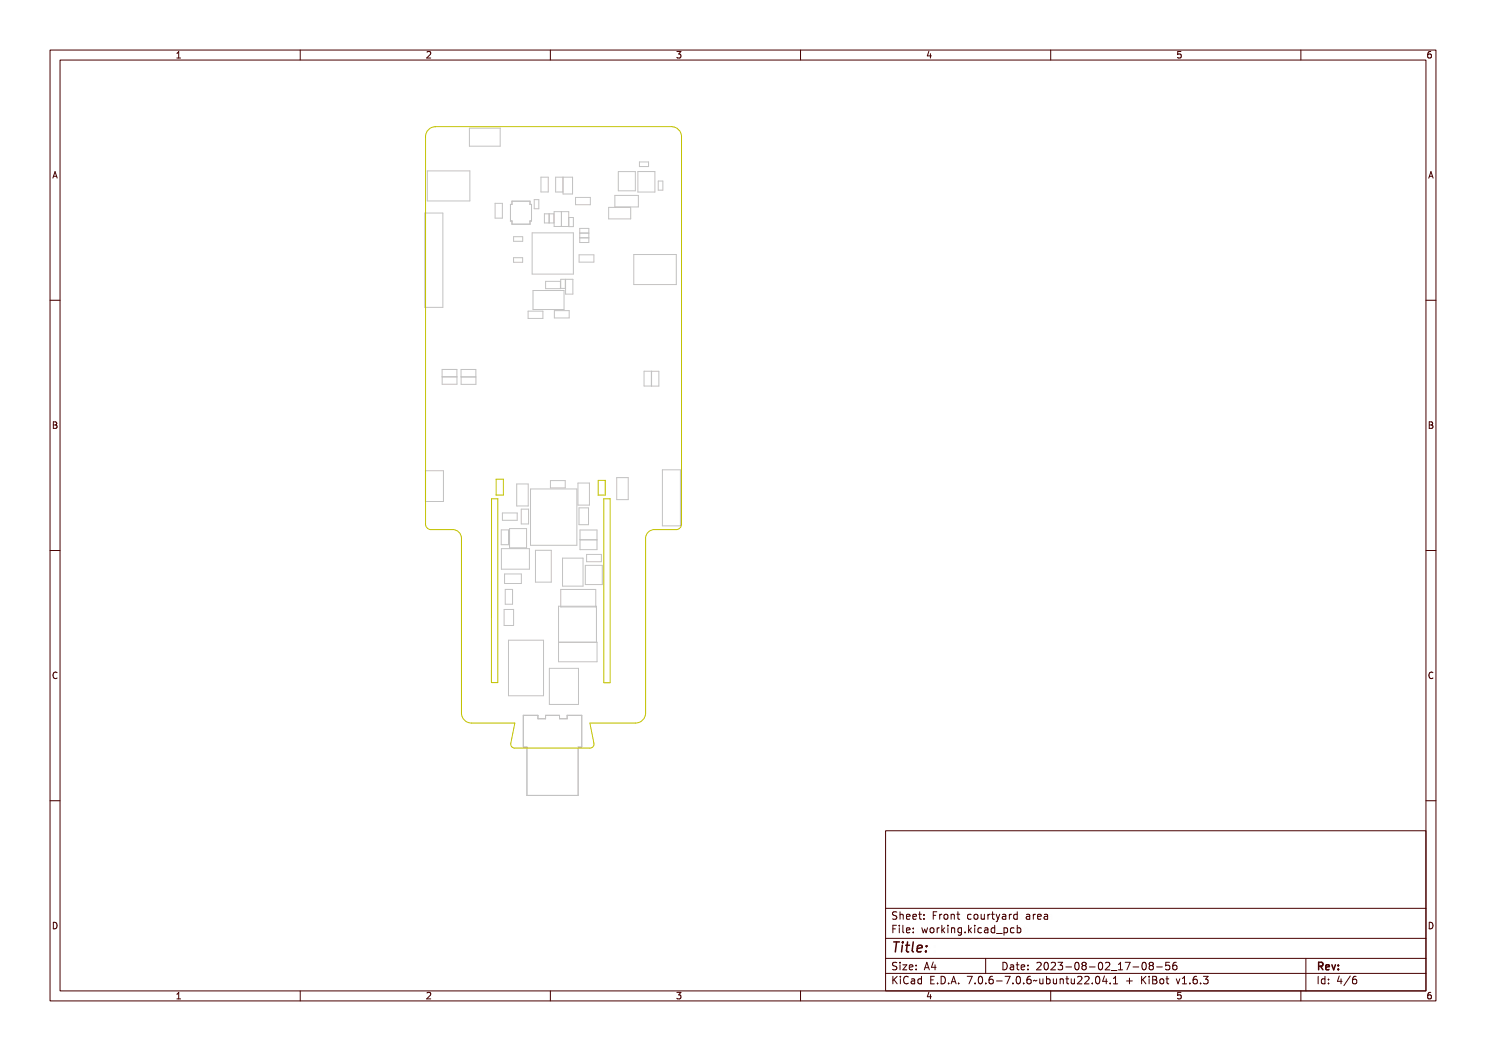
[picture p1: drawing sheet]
<svg xmlns="http://www.w3.org/2000/svg" width="297mm" height="210mm" viewBox="0 0 297 210" stroke-linecap="round" stroke-linejoin="round" font-family="sans-serif">
<g fill="none" stroke="#c2c2c2" stroke-width=".2">
<path d="M85.4 34.2h8.5v6h-8.5zM93.8 25.6h6.2v3.6h-6.2zM106.8 39.9h.9v1.8h-.9zM108.1 35.4h1.5v3h-1.5zM112.5 35.4v3.4h1.9v-3.4h-3.3v3h1.4M115 39.4h3v1.5h-3zM122.9 39h4.7v2.3h-4.7zM123.6 34.3h3.4v3.8h-3.4zM127.5 34.3h3.4v4.1h-3.4zM127.8 32.4h1.8v.9h-1.8zM131.6 36.2h.9v1.8h-.9zM84.9 42.6h3.6v18.8h-3.6z"/>
<path d="M98.9 40.6h1.5v3h-1.5zM102.3 40.2h3.6v.6h.3v3.3h-.3v.7h-3.6v-.7h-.3v-3.3h.3zM102.6 51.5h1.9v.9h-1.9zM102.7 47.3h1.8v.9h-1.8zM106.4 46.5h8.2v8.3h-8.2zM106.5 58h6.2v3.8h-6.2zM108.8 42.7h1.9v1.8h-1.9zM109 56.2h3v1.5h-3zM109.7 42.7v1.8M109.8 42.7v1.8M112.1 55.8h.9v1.8h-.9zM112.2 42.3v3"/>
<path d="M113 55.8h1.5v3h-1.5zM113.7 43.5h.9v1.8h-3.8v-3h2.9v3M115.7 50.9h3v1.5h-3zM115.9 47.5h1.8M115.9 45.6h1.8v2.9h-1.8zM115.9 46.6h1.8M121.7 41.4h4.4v2.3h-4.4zM126.7 50.9h8.5v6h-8.5zM88.4 75.3v1.5h2.9v-3h-2.9v1.5h2.9M92.1 73.8h3v1.5h-3zM92.2 75.3h2.9v1.5h-2.9zM105.5 62.2h3v1.4h-3z"/>
<path d="M110.8 62.1h3v1.4h-3zM130.2 77.1v-2.9h-1.5v2.9h3v-2.9h-1.5v2.9M85 94.1h3.6v6.1h-3.6zM103.3 96.7h2.3v4.4h-2.3zM106 97.7h9.3v11.3h-9.3zM110 96h3v1.5h-3zM115.5 96.5h2.3v4.4h-2.3zM123.3 95.4h2.3v4.4h-2.3zM132.4 93.9h3.6v11.2h-3.6zM100.2 105.9h1.4v2.9h-1.4zM100.2 109.6h5.6v4.1h-5.6zM100.4 102.5h3v1.5h-3z"/>
<path d="M100.8 114.7h3.4v1.9h-3.4zM101 117.8h1.4v2.9h-1.4zM101.8 105.6h3.4v3.9h-3.4zM104.2 101.7h1.4v3h-1.4zM107 110h3.2v6.3h-3.2zM112.1 117.8h7v3.5h-7zM112.4 111.5h4.1v5.6h-4.1zM115.7 101.5h1.9v3.3h-1.9zM115.9 105.9h3.4v3.9h-3.4zM115.9 107.9h3.4M117 113h3.4v3.8h-3.4zM117.2 110.8h3v1.4h-3z"/>
<path d="M100.8 121.8h1.9v3.2h-1.9zM101.6 127.9h7v11.1h-7zM109.8 133.5h5.8v7.3h-5.8zM111.6 128.3h7.7v3.9h-7.7v-11.1h7.6v7.2M104.6 142.9h2.9v.7h1.5v-.7h2.8v.7h1.6v-.7h2.9v6.4h-.7v9.6h-10.3v-9.6h-.7z"/>
</g>
<path d="M85.6 25.9l.9-.5 .6-.1h47.1a2 2 0 0 1 2 2v77.4a1.08 1.08 0 0 1-.9 1.1h-4.5a1.75 1.75 0 0 0-1.8 1.7v35a2 2 0 0 1-2 2h-9.1l.8 4.2-.2 .5-.6 .3-15.3-.1-.4-.2-.1-.5 .8-4.2h-8.7a2 2 0 0 1-2-2v-35a1.75 1.75 0 0 0-1.7-1.7h-4.5a1.08 1.08 0 0 1-.9-1.1v-77.4v-.5zM98.2 99.7h1.3v36.7h-1.3zM99.2 95.8h1.4v3.1h-1.4zM119.6 96h1.4v2.9h-1.4zM120.7 99.7h1.2v36.7h-1.2z" fill="none" stroke="#c2c200" stroke-width=".2"/>
<g fill="none" stroke="#480000" stroke-width=".2">
<path d="M10 10h277v190h-277zM12 12h273v186h-273zM60 10v2M110 10v2M160 10v2M210 10v2M260 10v2M10 60h2M285 60h2M10 110h2M285 110h2M10 160h2"/>
<path d="M285 160h2M177 166h108v32h-108zM60 198v2M110 198v2M160 198v2M177 181.5h108M177 187.5h108M177 191.5h108M177 194.5h108M178.1 195.2h.2v.6l.6-.6h.3l-.6 .6 .6 .8h-.2l-.5-.7-.2 .2v.5h-.2zM178.2 185h.9v.2h-.7v.4h.6v.2h-.6v.7h-.2zM178.3 182.4l.5-.1h.2v.2a.31 .31 0 0 0-.5-.1 .31 .31 0 0 0 0 .5 .5 .5 0 0 1 .6 .6 .5 .5 0 0 1-.8 .2l-.1-.2a.34 .34 0 0 0 .4 .1 .34 .34 0 0 0 .1-.5 .47 .47 0 0 1-.5-.2 .47 .47 0 0 1 .1-.5z"/>
<path d="M178.3 192.5l.5-.1h.2v.2a.31 .31 0 0 0-.5-.1 .31 .31 0 0 0 0 .5 .5 .5 0 0 1 .6 .6 .5 .5 0 0 1-.8 .2l-.1-.2a.34 .34 0 0 0 .4 .1 .34 .34 0 0 0 .1-.5 .47 .47 0 0 1-.5-.2 .47 .47 0 0 1 .1-.5zM179.4 182.2h.2v.6a.35 .35 0 0 1 .4-.1 .35 .35 0 0 1 .2 .4v.6h-.2v-.8h-.4v.8h-.2zM179.5 185.4h.4v.9h.4v.2h-.9v-.2h.3v-.8h-.2zM179.5 192.8h.4v.9h.4v.1h-.9v-.1h.3v-.8h-.2zM179.5 195.6h.4v.9h.4v.1h-.9v-.1h.3v-.8h-.2zM179.7 184.9h.2v.3h-.2zM179.7 192.3h.2v.3h-.2zM179.7 195.1h.2v.3h-.2zM180.6 184.9h.4v1.3l.4 .1v.2l-.5-.2v-1.2h-.3zM180.6 192.8h.8l-.6 .9h.6v.1h-.8l.6-.9h-.6zM180.7 182.8l.1-.1a.49 .49 0 0 1 .5 0 .49 .49 0 0 1 .2 .5h-.8a.42 .42 0 0 0 .3 .4 .42 .42 0 0 0 .4-.1 .47 .47 0 0 1-.4 .3 .47 .47 0 0 1-.4-.3zM180.7 195.4a.4 .4 0 0 1 .4-.3 .4 .4 0 0 1 .4 .3 .56 .56 0 0 0-.8 .4 .56 .56 0 0 0 .5 .7l.3-.1a.43 .43 0 0 1-.5 .3 .43 .43 0 0 1-.4-.4v-.6z"/>
<path d="M180.8 182.9l.4-.1 .1 .3h-.6zM181.8 195.6l.3-.1a.43 .43 0 0 1 .5 .5v.6h-.1v-.1a.38 .38 0 0 1-.5 .2 .38 .38 0 0 1-.2-.5 .38 .38 0 0 1 .4-.2h.3a.35 .35 0 0 0-.3-.4 .35 .35 0 0 0-.4 .2zM181.9 182.8l.1-.1a.49 .49 0 0 1 .5 0 .49 .49 0 0 1 .2 .5h-.8a.42 .42 0 0 0 .3 .4 .42 .42 0 0 0 .5-.1 .47 .47 0 0 1-.5 .3 .47 .47 0 0 1-.4-.3zM181.9 185.5l.1-.1a.49 .49 0 0 1 .5 0 .49 .49 0 0 1 .2 .5h-.8a.42 .42 0 0 0 .3 .4 .42 .42 0 0 0 .5-.1 .47 .47 0 0 1-.5 .3 .47 .47 0 0 1-.4-.3zM181.9 192.9l.1-.1a.49 .49 0 0 1 .5 0 .49 .49 0 0 1 .2 .5h-.8a.42 .42 0 0 0 .3 .4 .42 .42 0 0 0 .5-.1 .47 .47 0 0 1-.5 .3 .47 .47 0 0 1-.4-.3zM182 196.2l.5-.1a.31 .31 0 0 1-.2 .4 .31 .31 0 0 1-.4-.1zM182 182.9l.4-.1 .1 .3h-.6zM182 185.6l.4-.1 .1 .3h-.6zM182 193l.4-.1 .1 .3h-.6zM183 195.7l.4-.2 .2 .2v-.6h.2v1.5h-.2v-.1a.42 .42 0 0 1-.5 .1 .42 .42 0 0 1-.2-.5zM183.2 195.8l.1-.1a.4 .4 0 0 1 .3 .4 .4 .4 0 0 1-.3 .4l-.2-.2zM183.2 182.3h.2v.4h.4v.1h-.4v.7l.4 .1v.1h-.4l-.1-.1-.1-.8h-.3v-.1h.3z"/>
<path d="M183.3 185.4h.2v.3h-.2zM183.3 186.2h.2v.3h-.2zM183.3 192.8h.2v.3h-.2zM183.3 193.6h.2v.2h-.2zM184.5 182.7h.2v.3h-.2zM184.5 183.5h.2v.2h-.2zM185.2 185.4h.2l.2 .8 .1-.5h.2l.2 .5 .1-.8h.2l-.2 1.1h-.2l-.2-.7-.2 .7h-.1zM185.4 195.2h.9v.2h-.7v.4h.6v.2h-.6v.5h.7v.1h-.9zM185.7 192.4h.2l.5 1.4h-.2l-.1-.3h-.5l-.1 .3h-.2zM185.8 192.6l.2 .7h-.4zM186.6 182.3h.9v.2h-.7v.4h.6v.2h-.6v.6h-.2zM186.8 185.6l.1-.1a.39 .39 0 0 1 .4 .4 .39 .39 0 0 1-.4 .4l-.1-.2z"/>
<path d="M186.9 196.4h.2v.2h-.2zM187.1 192.4h.2v.9h.2v.2h-.2v.3h-.2v-.3h-.6zM187.1 192.6v.7h-.4zM187.8 195.2a.76 .76 0 0 1 .9 .7 .76 .76 0 0 1-.9 .7zM188 195.4a.57 .57 0 0 1 .5 .5 .57 .57 0 0 1-.5 .6zM188 182.7h.2v.2v-.1a.29 .29 0 0 1 .3-.2 .29 .29 0 0 1 .3 .3 .37 .37 0 0 0-.5-.1 .37 .37 0 0 0-.1 .4v.5h-.2zM188 185.4h.2v.2v-.1a.29 .29 0 0 1 .3-.2 .29 .29 0 0 1 .3 .3 .37 .37 0 0 0-.5-.1 .37 .37 0 0 0-.1 .4v.6h-.2zM189.1 184.9h.1v.9l.5-.4h.2l-.4 .4 .5 .7h-.2l-.4-.6-.2 .1v.5h-.1zM189.2 182.9l.1-.1a.39 .39 0 0 1 .4 .4 .39 .39 0 0 1-.4 .4l-.1-.2zM189.3 196.4h.3v.2h-.3zM190.2 182.7h.2v.1a.35 .35 0 0 1 .4-.1 .35 .35 0 0 1 .3 .4v.6h-.2l-.1-.8h-.3l-.1 .8h-.2zM190.3 185.4h.4v.9h.4v.2h-.9v-.2h.4v-.8h-.3z"/>
<path d="M190.5 195.2h.3l.4 1.4h-.2l-.1-.3h-.5l-.1 .3h-.2zM190.6 184.9h.1v.3h-.1zM190.6 195.4l.2 .7h-.4zM191.4 185.4h.2v.1a.35 .35 0 0 1 .4-.1 .35 .35 0 0 1 .3 .4v.7h-.2l-.1-.9h-.3l-.1 .9h-.2zM191.7 182.3h.1v.4h.4v.1h-.4v.7l.4 .1v.1h-.4l-.1-.1v-.8h-.3v-.1h.3zM191.7 196.4h.3v.2h-.3zM192.7 185.5l.3-.2 .3 .2v-.1h.2v1a.53 .53 0 0 1-.8 .4v-.2a.36 .36 0 0 0 .4 .1 .36 .36 0 0 0 .2-.4l-.1 .1a.53 .53 0 0 1-.7-.3 .53 .53 0 0 1 .2-.6zM192.8 185.6l.1-.1a.39 .39 0 0 1 .4 .4 .39 .39 0 0 1-.4 .4l-.1-.2zM193.8 195.2h.9l-.5 1.4h-.2l.5-1.2h-.7zM194 182.8a.39 .39 0 0 1 .4-.2 .39 .39 0 0 1 .3 .3 .4 .4 0 0 0-.6 0 .4 .4 0 0 0 0 .6 .4 .4 0 0 0 .6 0 .45 .45 0 0 1-.6 .3 .45 .45 0 0 1-.3-.6zM194.1 186.2h.3v.3h-.3zM195.1 184.9h.2v.9l.4-.4h.3l-.5 .4 .5 .7h-.2l-.4-.6-.1 .1v.5h-.2z"/>
<path d="M195.2 182.9l.1-.1a.39 .39 0 0 1 .4 .4 .39 .39 0 0 1-.4 .4l-.1-.2zM195.3 196.4h.3v.2h-.3zM196.2 182.7h.2v.8l.2 .1 .3-.2v-.7h.2v1h-.2v-.1a.35 .35 0 0 1-.4 .2 .35 .35 0 0 1-.3-.5zM196.3 185.4h.5v.9h.3v.2h-.9v-.2h.4v-.8h-.3zM196.3 195.4a.57 .57 0 0 1 .7 0 .57 .57 0 0 1 .1 .8 .5 .5 0 0 1-.6 .5 .5 .5 0 0 1-.3-.8zM196.5 195.4a.61 .61 0 0 1 .4 1l-.1 .1a.61 .61 0 0 1-.4-1zM196.6 184.9h.2v.3h-.2zM197 191.5v3M197.6 185.5a.39 .39 0 0 1 .4-.2 .39 .39 0 0 1 .3 .3 .4 .4 0 0 0-.6 0 .4 .4 0 0 0 0 .6 .4 .4 0 0 0 .6 0 .45 .45 0 0 1-.6 .3 .45 .45 0 0 1-.3-.6zM197.6 182.7h.2v.2v-.1a.29 .29 0 0 1 .4-.2 .29 .29 0 0 1 .2 .3 .37 .37 0 0 0-.4-.1 .37 .37 0 0 0-.2 .4v.5h-.2zM197.7 196.4h.3v.2h-.3zM198.7 185.4l.2-.1a.43 .43 0 0 1 .6 .5v.7h-.2v-.2a.38 .38 0 0 1-.5 .2 .38 .38 0 0 1-.2-.5 .38 .38 0 0 1 .5-.2h.2a.35 .35 0 0 0-.3-.4 .35 .35 0 0 0-.3 .2z"/>
<path d="M198.7 195.4a.38 .38 0 0 1 .4-.3 .38 .38 0 0 1 .3 .3 .43 .43 0 0 0-.5 0 .43 .43 0 0 0-.1 .5 .46 .46 0 0 1 .7 .1 .46 .46 0 0 1-.2 .6 .46 .46 0 0 1-.7-.2zM198.8 186l.5-.1a.31 .31 0 0 1-.1 .4 .31 .31 0 0 1-.4-.1zM198.9 182.3h.2v.4h.4v.1h-.4v.7l.4 .1v.1h-.4l-.2-.1v-.8h-.3v-.1h.3zM199.8 182.7h.1l.4 .8 .3-.8h.2l-.3 .7a.68 .68 0 0 1-.7 .8l.4-.5zM199.9 185.5l.3-.2 .3 .2v-.6h.2v1.6h-.2v-.2a.42 .42 0 0 1-.5 .1 .42 .42 0 0 1-.2-.5zM200 196h.5v.2h-.5zM200 185.6l.1-.1a.39 .39 0 0 1 .4 .4 .39 .39 0 0 1-.4 .4l-.1-.2zM200.1 192.4a.76 .76 0 0 1 1 .7 .76 .76 0 0 1-1 .7zM200.3 192.6a.57 .57 0 0 1 .6 .5 .57 .57 0 0 1-.6 .6zM200.9 186.8l1.2 .1zM201 195.2h.9l-.5 1.4h-.2l.5-1.2h-.7zM201.1 182.7l.2-.1a.43 .43 0 0 1 .6 .5v.6h-.2v-.1a.38 .38 0 0 1-.5 .2 .38 .38 0 0 1-.2-.5 .38 .38 0 0 1 .5-.2h.2a.35 .35 0 0 0-.2-.4 .35 .35 0 0 0-.4 .2z"/>
<path d="M201.2 183.3l.5-.1a.31 .31 0 0 1-.1 .4 .31 .31 0 0 1-.4-.1zM201.4 192.8l.3-.1a.43 .43 0 0 1 .5 .5v.6h-.1v-.1a.38 .38 0 0 1-.5 .2 .38 .38 0 0 1-.2-.5 .38 .38 0 0 1 .4-.2h.3a.35 .35 0 0 0-.3-.4 .35 .35 0 0 0-.4 .2zM201.6 193.4l.5-.1a.31 .31 0 0 1-.2 .4 .31 .31 0 0 1-.4-.1zM202.2 185.4h.2v.1a.53 .53 0 0 1 .8 .3 .53 .53 0 0 1-.6 .7l-.2-.2v.6h-.2zM202.4 182.7h.2v.2l.1-.1a.29 .29 0 0 1 .3-.2 .29 .29 0 0 1 .2 .3 .37 .37 0 0 0-.4-.1 .37 .37 0 0 0-.2 .4v.5h-.2zM202.5 185.6l.1-.1a.4 .4 0 0 1 .4 .4 .4 .4 0 0 1-.4 .4l-.2-.2zM202.5 196.4h.3v.2h-.3zM202.8 192.4h.2v.4h.4v.1h-.4v.7l.4 .1v.1h-.4l-.2-.1v-.8h-.3v-.1h.3zM203.5 182.8l.3-.2 .3 .2v-.6h.2v1.5h-.2v-.1a.42 .42 0 0 1-.5 .1 .42 .42 0 0 1-.2-.5zM203.5 195.4a.57 .57 0 0 1 .8 0 .57 .57 0 0 1 0 .8 .5 .5 0 0 1-.6 .5 .5 .5 0 0 1-.3-.8zM203.6 185.5a.39 .39 0 0 1 .4-.2 .39 .39 0 0 1 .3 .3 .4 .4 0 0 0-.5 0 .4 .4 0 0 0 0 .6 .4 .4 0 0 0 .5 0 .45 .45 0 0 1-.6 .3 .45 .45 0 0 1-.2-.6zM203.6 182.9l.1-.1a.4 .4 0 0 1 .4 .4 .4 .4 0 0 1-.4 .4l-.1-.2z"/>
<path d="M203.7 195.4a.61 .61 0 0 1 .4 1l-.1 .1a.61 .61 0 0 1-.3-1zM203.9 192.9l.1-.1a.49 .49 0 0 1 .5 0 .49 .49 0 0 1 .2 .5h-.8a.42 .42 0 0 0 .3 .4 .42 .42 0 0 0 .5-.1 .47 .47 0 0 1-.5 .3 .47 .47 0 0 1-.4-.3zM204 193l.4-.1 .1 .3h-.6zM204.7 184.9h.1v.6a.53 .53 0 0 1 .8 .3 .53 .53 0 0 1-.6 .7l-.2-.2v.2h-.1zM204.9 185.6l.1-.1a.39 .39 0 0 1 .4 .4 .39 .39 0 0 1-.4 .4l-.1-.2zM204.9 196.4h.3v.2h-.3zM205.3 192.8h.2v.3h-.2zM205.3 193.6h.2v.2h-.2zM205.9 182.7l.3-.1a.43 .43 0 0 1 .5 .5v.6h-.2v-.1a.38 .38 0 0 1-.5 .2 .38 .38 0 0 1-.2-.5 .38 .38 0 0 1 .5-.2h.2a.35 .35 0 0 0-.2-.4 .35 .35 0 0 0-.4 .2zM205.9 195.4a.38 .38 0 0 1 .4-.3 .38 .38 0 0 1 .3 .3 .43 .43 0 0 0-.5 0 .43 .43 0 0 0-.1 .5 .46 .46 0 0 1 .7 .1 .46 .46 0 0 1-.2 .6 .46 .46 0 0 1-.6-.2zM206.1 183.3l.4-.1a.31 .31 0 0 1-.1 .4 .31 .31 0 0 1-.4-.1zM207 196l1-.1a.49 .49 0 0 1-.8 .1l-.2 .2z"/>
<path d="M207.2 182.7h.2v.2l.1-.1a.29 .29 0 0 1 .3-.2 .29 .29 0 0 1 .2 .3 .37 .37 0 0 0-.4-.1 .37 .37 0 0 0-.2 .4v.5h-.2zM207.4 192.5a.53 .53 0 0 1 .8 .1 .53 .53 0 0 1-.3 .7l-.3 .4h.7v.1h-.9l.3-.5a.4 .4 0 0 0 .3-.4 .4 .4 0 0 0-.3-.4l-.3 .2zM208.3 195.6h.1l.1 .8 .2 .1 .2-.2v-.7h.2v1h-.2v-.1a.35 .35 0 0 1-.4 .2 .35 .35 0 0 1-.2-.5zM208.3 182.8l.2-.1a.49 .49 0 0 1 .5 0 .49 .49 0 0 1 .2 .5h-.8a.42 .42 0 0 0 .3 .4 .42 .42 0 0 0 .4-.1 .47 .47 0 0 1-.4 .3 .47 .47 0 0 1-.4-.3zM208.5 182.9l.3-.1 .2 .3h-.6zM208.7 192.6a.57 .57 0 0 1 .7 0 .57 .57 0 0 1 .1 .8 .5 .5 0 0 1-.6 .5 .5 .5 0 0 1-.3-.8zM208.9 192.6a.61 .61 0 0 1 .3 1l-.1 .1a.61 .61 0 0 1-.3-1zM209.5 195.1h.2v.6a.53 .53 0 0 1 .7 .3 .53 .53 0 0 1-.6 .7l-.1-.2v.1h-.2zM209.5 182.7l.3-.1a.43 .43 0 0 1 .5 .5v.6h-.2v-.1a.38 .38 0 0 1-.5 .2 .38 .38 0 0 1-.2-.5 .38 .38 0 0 1 .5-.2h.2a.35 .35 0 0 0-.2-.4 .35 .35 0 0 0-.4 .2zM209.7 183.3l.4-.1a.31 .31 0 0 1-.1 .4 .31 .31 0 0 1-.4-.1zM209.7 195.8l.1-.1a.4 .4 0 0 1 .4 .4 .4 .4 0 0 1-.4 .4l-.1-.2zM209.8 192.5a.53 .53 0 0 1 .8 .1 .53 .53 0 0 1-.3 .7l-.3 .4h.7v.1h-.9l.3-.5a.4 .4 0 0 0 .3-.4 .4 .4 0 0 0-.3-.4l-.3 .2z"/>
<path d="M210 198v2M210.7 195.6h.2v.8l.2 .1 .2-.2v-.7h.2v1h-.2v-.1a.35 .35 0 0 1-.4 .2 .35 .35 0 0 1-.2-.5zM211 192.4a.46 .46 0 0 1 .6 0 .46 .46 0 0 1 .1 .6l-.1 .1a.47 .47 0 0 1 .2 .7 .47 .47 0 0 1-.7 0l-.1-.2a.35 .35 0 0 0 .5 .1 .35 .35 0 0 0 0-.5h-.3v-.2a.29 .29 0 0 0 .4-.1 .29 .29 0 0 0-.1-.4 .29 .29 0 0 0-.4 .1h-.1zM211.9 195.6h.2v.1a.35 .35 0 0 1 .4-.1 .35 .35 0 0 1 .2 .4v.6h-.2v-.8h-.4v.8h-.2zM212.4 193.2h.5v.2h-.5zM213.3 195.2h.2v.4h.4v.1h-.4v.7l.4 .1v.1h-.4l-.2-.1v-.8h-.3v-.1h.3zM213.5 192.6a.57 .57 0 0 1 .7 0 .57 .57 0 0 1 .1 .8 .5 .5 0 0 1-.6 .5 .5 .5 0 0 1-.3-.8zM213.7 192.6a.61 .61 0 0 1 .3 1v.1a.61 .61 0 0 1-.4-1zM214.3 195.6h.2v.8l.2 .1 .2-.2v-.7h.2v1h-.2v-.1a.35 .35 0 0 1-.4 .2 .35 .35 0 0 1-.2-.5zM214.7 192.5a.41 .41 0 0 1 .7-.1 .41 .41 0 0 1-.2 .7 .42 .42 0 0 1 .2 .6 .42 .42 0 0 1-.7 0 .42 .42 0 0 1 .2-.6l-.3-.2zM215.5 195.3a.53 .53 0 0 1 .8 .1 .53 .53 0 0 1-.3 .7l-.3 .4h.6v.1h-.9l.4-.5a.4 .4 0 0 0 .3-.4 .4 .4 0 0 0-.3-.4l-.3 .2zM216 193.2h.5v.2h-.5z"/>
<path d="M216.7 195.3a.53 .53 0 0 1 .8 .1 .53 .53 0 0 1-.3 .7l-.3 .4h.6v.1h-.9l.4-.5a.4 .4 0 0 0 .3-.4 .4 .4 0 0 0-.3-.4l-.3 .2zM217.1 192.6a.57 .57 0 0 1 .7 0 .57 .57 0 0 1 .1 .8 .5 .5 0 0 1-.6 .5 .5 .5 0 0 1-.3-.8zM217.3 192.6a.61 .61 0 0 1 .3 1v.1a.61 .61 0 0 1-.4-1zM218.2 196.4h.2v.2h-.2zM218.2 192.5a.53 .53 0 0 1 .8 .1 .53 .53 0 0 1-.3 .7l-.3 .4h.7v.1h-.9l.3-.5a.4 .4 0 0 0 .4-.4 .4 .4 0 0 0-.4-.4l-.3 .2zM219.2 195.4a.57 .57 0 0 1 .7 0 .57 .57 0 0 1 .1 .8 .5 .5 0 0 1-.7 .5 .5 .5 0 0 1-.3-.8zM219.2 194.2l1.3 .1zM219.4 195.4a.61 .61 0 0 1 .3 1l-.1 .1a.61 .61 0 0 1-.3-1zM220.7 192.5l.5-.1v1.3h.3v.1h-.8v-.1h.3v-1.1h-.3zM220.8 195.2h.2v.9h.2v.2h-.2v.3h-.2v-.3h-.6zM220.8 195.4v.7h-.4zM221.8 196.4h.2v.2h-.2z"/>
<path d="M221.8 192.4h.9l-.5 1.4h-.2l.5-1.2h-.7zM222.8 195.3l.5-.1v1.3h.3v.1h-.8v-.1h.3v-1.1h-.3zM223.2 193.2h.5v.2h-.5zM224.3 192.6a.57 .57 0 0 1 .8 0 .57 .57 0 0 1 0 .8 .5 .5 0 0 1-.6 .5 .5 .5 0 0 1-.3-.8zM224.5 192.6a.61 .61 0 0 1 .4 1l-.1 .1a.61 .61 0 0 1-.3-1zM225.4 195.5h.2v.4h.4v.2h-.4v.4h-.2v-.4h-.4v-.2h.4zM225.5 192.5a.41 .41 0 0 1 .7-.1 .41 .41 0 0 1-.2 .7 .42 .42 0 0 1 .2 .6 .42 .42 0 0 1-.7 0 .42 .42 0 0 1 .2-.6l-.3-.2zM226.8 193.2h.5v.2h-.5zM227.5 195.2h.2v.6l.6-.6h.2l-.6 .6 .6 .8h-.2l-.5-.7-.1 .2v.5h-.2zM227.9 192.4h.7v.2h-.5v.3a.53 .53 0 0 1 .6 .7 .53 .53 0 0 1-.9 .2v-.2a.38 .38 0 0 0 .6 .1 .38 .38 0 0 0 0-.5 .38 .38 0 0 0-.5-.1zM228.8 195.6h.4v.9h.4v.1h-.9v-.1h.4v-.8h-.3zM229.1 195.1h.1v.3h-.1z"/>
<path d="M229.1 192.6a.38 .38 0 0 1 .4-.3 .38 .38 0 0 1 .3 .3 .43 .43 0 0 0-.5 0 .43 .43 0 0 0-.1 .5 .46 .46 0 0 1 .7 .1 .46 .46 0 0 1-.2 .6 .46 .46 0 0 1-.6-.2zM229.9 195.2h.4a.35 .35 0 0 1 .5 .2 .35 .35 0 0 1-.3 .5 .41 .41 0 0 1 .3 .5 .41 .41 0 0 1-.5 .2h-.4zM230.1 196h.2a.27 .27 0 0 1 .3 .2 .27 .27 0 0 1-.3 .3h-.2zM230.1 195.4h.2a.23 .23 0 0 1 .3 .2 .23 .23 0 0 1-.3 .2h-.2zM231.2 193.2h1.1M231.3 195.8l.1-.1a.39 .39 0 0 1 .4 .4 .39 .39 0 0 1-.4 .4l-.1-.2zM232.6 195.2h.1v.4h.4v.1h-.4l.1 .7 .3 .1v.1h-.3l-.2-.1v-.8h-.3v-.1h.3zM233.7 192.3h-.7v.7l.2-.1h.5l.1 .2-.1 .5-.2 .2-.5-.2M234.6 195.6h.2l.3 .9 .4-.9h.2l-.4 1h-.3zM235.1 192.3l-.4 .1a1.01 1.01 0 0 0 0 1.4l.5-.2v-.5l-.2-.2h-.3l-.3 .2M236 195.3l.5-.1v1.3h.3v.1h-.8v-.1h.3v-1.1h-.3zM237.4 196.4h.3v.2h-.3z"/>
<path d="M238.4 195.4a.38 .38 0 0 1 .4-.3 .38 .38 0 0 1 .3 .3 .43 .43 0 0 0-.5 0 .43 .43 0 0 0-.1 .5 .46 .46 0 0 1 .7 .1 .46 .46 0 0 1-.2 .6 .46 .46 0 0 1-.7-.2zM239.8 196.4h.3v.2h-.3zM240.7 195.2a.46 .46 0 0 1 .6 0 .46 .46 0 0 1 .1 .6l-.1 .1a.47 .47 0 0 1 .2 .7 .47 .47 0 0 1-.7 0l-.1-.2a.35 .35 0 0 0 .5 .1 .35 .35 0 0 0 0-.5l-.3-.1v-.1a.29 .29 0 0 0 .4-.1 .29 .29 0 0 0-.1-.4 .29 .29 0 0 0-.4 .1h-.1zM260 198v2M261 191.5v6.5M263.2 195.2h.8v.2h-.3v1.1h.3v.1h-.8v-.1h.3v-1.1h-.3zM264.4 195.7l.3-.2 .3 .2v-.6h.2v1.5h-.2v-.1a.42 .42 0 0 1-.5 .1 .42 .42 0 0 1-.2-.5zM264.6 195.8l.1-.1a.4 .4 0 0 1 .3 .4 .4 .4 0 0 1-.3 .4l-.2-.2zM265.9 195.6h.2v.3h-.2zM265.9 196.4h.2v.2h-.2zM268.5 195.2h.2v.9h.2v.2h-.2v.3h-.2v-.3h-.6zM268.5 195.4v.7h-.4z"/>
<path d="M269.9 195.2h.2l-.8 1.6h-.2zM270.5 195.4a.38 .38 0 0 1 .4-.3 .38 .38 0 0 1 .3 .3 .43 .43 0 0 0-.5 0 .43 .43 0 0 0-.2 .5 .46 .46 0 0 1 .7 .1 .46 .46 0 0 1-.2 .6 .46 .46 0 0 1-.6-.2z"/>
<circle cx="187" cy="185.9" r=".53"/>
<circle cx="189.4" cy="183.2" r=".53"/>
<circle cx="195.4" cy="183.2" r=".53"/>
<circle cx="196.7" cy="195.9" r=".13"/>
<circle cx="199.1" cy="196.2" r=".32"/>
<circle cx="203.9" cy="195.9" r=".13"/>
<circle cx="206.3" cy="196.2" r=".32"/>
<circle cx="209" cy="193.1" r=".13"/>
<circle cx="213.8" cy="193.1" r=".13"/>
<circle cx="215" cy="193.4" r=".29"/>
<circle cx="215" cy="192.8" r=".25"/>
<circle cx="217.4" cy="193.1" r=".13"/>
<circle cx="219.5" cy="195.9" r=".13"/>
<circle cx="224.7" cy="193.1" r=".13"/>
<circle cx="225.9" cy="193.4" r=".29"/>
<circle cx="225.9" cy="192.8" r=".25"/>
<circle cx="229.5" cy="193.4" r=".32"/>
<circle cx="231.5" cy="196.1" r=".53"/>
<circle cx="238.8" cy="196.2" r=".32"/>
<circle cx="270.9" cy="196.2" r=".32"/>
</g>
<g fill="none" stroke="#480000" stroke-width=".3">
<path d="M178.1 188.4h1.4v.2h-.6v1.7h-.2v-1.7h-.6zM179.9 188.8h.7v1.3h.4v.2h-1.2v-.2h.5v-1.1h-.4zM180.3 188.3h.3v.3h-.3zM181.8 188.4h.2v.4h.6v.2h-.6v1l.6 .1v.2a.55 .55 0 0 1-.8-.5v-.8h-.4v-.2h.4zM183 188.3h.6l.1 1.6 .1 .2h.4v.2a.54 .54 0 0 1-.8-.5v-1.4h-.4zM184.8 189a.65 .65 0 0 1 .8-.1 .65 .65 0 0 1 .3 .7h-1.1a.56 .56 0 0 0 .4 .5 .56 .56 0 0 0 .6-.1v.2a.81 .81 0 0 1-1.1-.1 .81 .81 0 0 1 .1-1.1zM185 189.1l.4-.1 .2 .4h-.8zM186.7 188.9h.3v.4h-.3zM186.7 189.9h.3v.4h-.3zM263.1 192.4a.73 .73 0 0 1 .9 .2v.3l-.3 .3 .5 .6h-.2l-.3-.4-.2-.2h-.2v.6h-.2zM263.3 192.6h.2a.26 .26 0 0 1 .3 .2 .26 .26 0 0 1-.2 .3h-.3zM264.5 192.9l.1-.1a.49 .49 0 0 1 .5 0 .49 .49 0 0 1 .2 .5h-.8a.42 .42 0 0 0 .3 .4 .42 .42 0 0 0 .4-.1 .47 .47 0 0 1-.4 .3 .47 .47 0 0 1-.4-.3z"/>
<path d="M264.6 193l.3-.1 .2 .3h-.6zM265.5 192.8h.2l.3 .9 .3-.9h.2l-.4 1h-.2zM267.1 192.8h.2v.3h-.2zM267.1 193.6h.2v.2h-.2z"/>
</g>
<text font-size="2.7" fill="#480000" x="178" y="190.3">Title:</text>
<g font-size="2" fill="#480000">
<text x="178" y="183.7">Sheet: Front courtyard area</text>
<text x="178" y="186.5">File: working.kicad_pcb</text>
<text x="178" y="193.9">Size: A4</text>
<text x="178" y="196.6">KiCad E.D.A. 7.0.6-7.0.6~ubuntu22.04.1 + KiBot v1.6.3</text>
<text x="200" y="193.9">Date: 2023-08-02_17-08-56</text>
<text x="263" y="196.6">Id: 4/6</text>
<text x="263" y="193.9">Rev:</text>
</g>
<g font-size="1.7" fill="#480000">
<text x="35" y="11.7">1</text>
<text x="85" y="11.7">2</text>
<text x="135" y="11.7">3</text>
<text x="185" y="11.7">4</text>
<text x="235" y="11.7">5</text>
<text x="285" y="11.7">6</text>
<text x="10.5" y="35.7">A</text>
<text x="285.5" y="35.7">A</text>
<text x="10.5" y="85.6">B</text>
<text x="285.5" y="85.6">B</text>
<text x="10.5" y="135.7">C</text>
<text x="285.5" y="135.7">C</text>
<text x="10.5" y="185.6">D</text>
<text x="285.5" y="185.6">D</text>
<text x="35" y="199.7">1</text>
<text x="85" y="199.7">2</text>
<text x="135" y="199.7">3</text>
<text x="185" y="199.7">4</text>
<text x="235" y="199.7">5</text>
<text x="285" y="199.7">6</text>
</g>
</svg>
